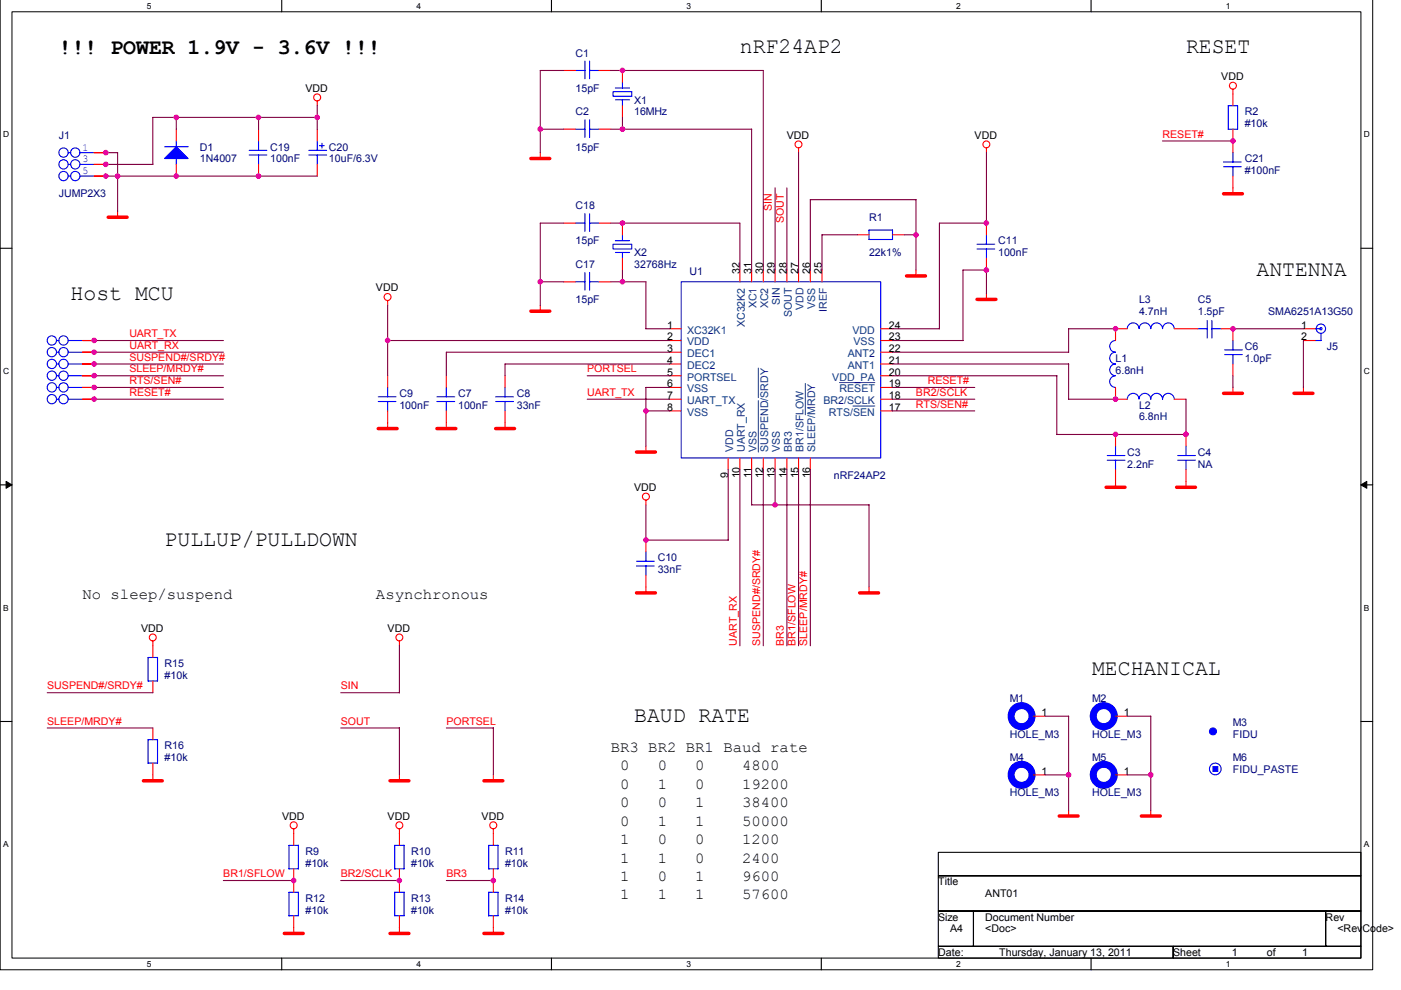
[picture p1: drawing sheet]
<svg xmlns="http://www.w3.org/2000/svg" width="297mm" height="210mm" viewBox="0 0 297 210" stroke-linecap="round" stroke-linejoin="round" font-family="sans-serif">
<path d="M0 0v205.6h291v-205.6M2.5 2.5h286v200.6h-286z" fill="none" stroke="#000" stroke-width=".21"/>
<g fill="#fff">
<path d="M31.1 .3h1v1.9h-1z"/>
<path d="M31.1 203.4h1v2h-1z"/>
</g>
<path d="M59.7 0v2.5M59.7 203.1v2.5" fill="none" stroke="#000" stroke-width=".23"/>
<g fill="#fff">
<path d="M88.3 .3h1v1.9h-1z"/>
<path d="M88.3 203.4h1v2h-1z"/>
</g>
<path d="M116.9 0v2.5M116.9 203.1v2.5" fill="none" stroke="#000" stroke-width=".23"/>
<g fill="#fff">
<path d="M145.5 .3h1v1.9h-1z"/>
<path d="M145.5 203.4h1v2h-1z"/>
</g>
<path d="M174.1 0v2.5M174.1 203.1v2.5" fill="none" stroke="#000" stroke-width=".23"/>
<g fill="#fff">
<path d="M202.7 .3h1v1.9h-1z"/>
<path d="M202.7 203.4h1v2h-1z"/>
</g>
<path d="M231.3 0v2.5M231.3 203.1v2.5" fill="none" stroke="#000" stroke-width=".23"/>
<g fill="#fff">
<path d="M259.9 .3h1v1.9h-1z"/>
<path d="M259.9 203.4h1v2h-1z"/>
<path d="M.7 27.6h1.3v1.9h-1.3z"/>
<path d="M289.2 27.6h1.3v1.9h-1.3z"/>
<path d="M.7 77.7h1.3v2h-1.3z"/>
<path d="M289.2 77.7h1.3v2h-1.3z"/>
</g>
<path d="M0 52.6h2.5M288.5 52.6h2.5" fill="none" stroke="#000" stroke-width=".23"/>
<g fill="#fff">
<path d="M.7 127.9h1.2v2h-1.2z"/>
<path d="M289.2 127.9h1.2v2h-1.2z"/>
</g>
<path d="M0 102.8h2.5M288.5 102.8h2.5" fill="none" stroke="#000" stroke-width=".23"/>
<path d="M1.3 102.1l1.2 .7-1.2 .7zM288.5 102.8l1.3-.7v1.4z" fill="#000" stroke="#000" stroke-width=".21"/>
<g fill="#fff">
<path d="M.7 178h1.2v2h-1.2z"/>
<path d="M289.2 178h1.2v2h-1.2z"/>
</g>
<path d="M0 153h2.5M288.5 153h2.5M198.9 180.7h89.6v5h-89.6zM198.9 185.7h89.6v7.5h-89.6zM198.9 193.2h7.5v7.4h-7.5zM206.4 193.2h74.7v7.4h-74.7zM281.1 193.2h7.4v7.4h-7.4zM198.9 200.6h49.8v2.5h-49.8zM248.7 200.6h39.8v2.5h-39.8z" fill="none" stroke="#000" stroke-width=".23"/>
<g fill="none" stroke="#f00" stroke-width=".23">
<path d="M119.5 14.9h2.5M127 14.9h2.5M132 14.9v2.5M261.4 18.9v3.5M20 32.4h2.5M20 34.9h2.5M20 37.3h2.5M37.4 27.4v2.5M37.4 34.9v2.4M54.8 27.4v2.5M54.8 34.9v2.4M67.3 21.4v1"/>
<path d="M67.3 27.4v2.5M67.3 34.9v2.4M114.6 32.4v1.2M119.5 27.4h2.5M127 27.4h2.5M132 22.4v2.5M169.3 31.3v1.1M209.1 31.3v1.1M261.4 27.4v5M261.4 37.3v3.8M24.9 44.8v1.3M119.5 47.3h2.5"/>
<path d="M119.5 59.8h2.5M127 47.3h2.5M127 59.8h2.5M132 47.3v2.5M132 54.8v2.5M156.9 57.3v2.5M159.4 57.3v2.5M161.8 57.3v2.5M164.3 57.3v2.5M166.8 57.3v2.5M169.3 57.3v2.5M171.8 57.3v2.5"/>
<path d="M174.3 57.3v2.5M181.8 49.8h2.5M189.2 49.8h2.5M194.2 57.3v1.2M209.1 47.3v2.5M209.1 54.8v2.5M17.5 72.2h2.5M17.5 74.7h2.5M17.5 77.2h2.5M17.5 79.7h2.5M82.2 63.7v1M82.2 79.7v2.4"/>
<path d="M94.6 79.7v2.4M107.1 79.7v2.4M114.6 64.7v1.3M141.9 69.7h2.5M141.9 72.2h2.5M141.9 74.7h2.5M141.9 77.2h2.5M141.9 79.7h2.5M186.7 69.7h2.5M186.7 72.2h2.5M186.7 74.7h2.5M186.7 77.2h2.5"/>
<path d="M186.7 79.7h2.5M209.1 62.2v1.3M239 69.7h-2.5v2.5M249 69.7h5M258.9 69.7h2.5v2.5M261.4 77.2v2.5M276.3 69.7h2.5M276.3 72.2h2.5M17.5 82.1h2.5M17.5 84.6h2.5M82.2 87.1v3.8M94.6 87.1v3.8"/>
<path d="M107.1 87.1v3.8M136.9 94.6v1.3M141.9 82.1h2.5M141.9 84.6h2.5M141.9 87.1h2.5M154.4 97.1v2.5M156.9 97.1v2.5M159.4 97.1v2.5M161.8 97.1v2.5M164.3 97.1v2.5M166.8 97.1v2.5M169.3 97.1v2.5"/>
<path d="M171.8 97.1v2.5M186.7 82.1h2.5M186.7 84.6h2.5M186.7 87.1h2.5M236.5 82.1v2.5h2.5M236.5 92.1v2.5M236.5 99.6v3.7M249 84.6h2.5M251.5 92.1v2.5M251.5 99.6v3.7M261.4 82.1v1.3M276.3 82.1v1.3"/>
<path d="M136.9 106v1M136.9 114.5v2.5M32.4 135.9v3.5M84.7 135.9v1M136.9 122v3.7M184.3 124.5v1.2M32.4 144.4v2.5M32.4 154.3v2.5M219.1 151.8h2.5M236.5 151.8h2.5M32.4 161.8v3.8M62.3 175.7v3.5"/>
<path d="M84.7 164.3v1.3M84.7 175.7v3.5M104.6 164.3v1.3M104.6 175.7v3.5M219.1 164.3h2.5M226.6 171.8v1.2M236.5 164.3h2.5M244 171.8v1.2M62.3 184.2v5M62.3 194.2v3.7M84.7 184.2v5M84.7 194.2v3.7"/>
<path d="M104.6 184.2v5M104.6 194.2v3.7"/>
<circle cx="261.4" cy="18.2" r=".74"/>
<circle cx="67.2" cy="20.7" r=".74"/>
<circle cx="169.3" cy="30.6" r=".73"/>
<circle cx="209.1" cy="30.6" r=".73"/>
<circle cx="82.2" cy="63" r=".74"/>
<circle cx="136.9" cy="105.3" r=".74"/>
<circle cx="32.4" cy="135.2" r=".73"/>
<circle cx="84.7" cy="135.2" r=".73"/>
<circle cx="62.3" cy="175" r=".74"/>
<circle cx="84.7" cy="175" r=".74"/>
<circle cx="104.6" cy="175" r=".74"/>
</g>
<g fill="none" stroke="#f00" stroke-width=".74">
<path d="M112.6 33.6h4M22.9 46.1h4M192.2 58.5h4M259.4 41.1h4M112.6 66h4M207.2 63.5h4M80.2 90.9h4M92.6 90.9h4M105.1 90.9h4M135 95.8h4M259.4 83.4h4M274.4 83.4h4"/>
<path d="M234.5 103.3h4M249.5 103.3h4M135 125.7h4M182.3 125.7h4M30.4 165.5h4M82.7 165.5h4M102.6 165.5h4M224.6 173h4M242 173h4M60.3 197.9h4M82.7 197.9h4M102.6 197.9h4"/>
</g>
<g fill="none" stroke="#00f" stroke-width=".23">
<path d="M122 14.9h2M124 13v3.7M125 13v3.7M125 14.9h2M130 19.4h4v1h-4zM130.5 18.7h3M132 17.4v1.3M14.5 32.4h.5M14.5 34.9h.5M14.5 37.3h.5M17 32.4h3M17 34.9h3"/>
<path d="M17 37.3h3M34.9 31.1h5M37.4 29.9v1.2M37.4 33.6v1.3M52.8 31.9h3.8M52.8 32.9h3.8M54.8 29.9v2M54.8 32.9v2M65.5 31.9h3.8M65.5 32.9h3.8M67.3 29.9v2M67.3 32.9v2"/>
<path d="M67.7 30.9h1M68.3 30.4v1M122 27.4h2M124 25.4v3.7M125 27.4h2M125 25.4v3.7M130.5 21.2h3M132 21.2v1.2M259.4 35.3h3.8M259.4 34.4h3.8M261.4 32.3v2.1M261.4 35.3v2"/>
<path d="M262.4 22.4v5h-2v-5h2M122 47.3h2M122 59.8h2M124 45.3v3.8M124 57.8v3.7M125 45.3v3.8M125 57.8v3.7M125 47.3h2M125 59.8h2M130 51.8h4v1h-4zM130.5 51h3M130.5 53.5h3"/>
<path d="M132 49.8v1.2M132 53.5v1.3M144.4 59.8h42.3v37.3h-42.3zM184.3 48.8h4.9v2h-4.9zM207.2 52.8h3.7M207.2 51.8h3.7M209.1 49.8v2M209.1 52.8v2M12 72.2h.5M12 74.7h.5M12 77.2h.5M12 79.7h.5"/>
<path d="M14.5 72.2h3M14.5 74.7h3M14.5 77.2h3M14.5 79.7h3M236.5 72.2a1.24 1.24 0 0 0-1.2 1.2 1.24 1.24 0 0 0 1.2 1.3 1.25 1.25 0 0 0-1.2 1.2 1.25 1.25 0 0 0 1.2 1.3 1.25 1.25 0 0 0-1.2 1.2 1.25 1.25 0 0 0 1.2 1.3 1.24 1.24 0 0 0-1.2 1.2 1.24 1.24 0 0 0 1.2 1.2M239 69.7a1.25 1.25 0 0 1 1.3-1.2 1.25 1.25 0 0 1 1.2 1.2 1.24 1.24 0 0 1 1.2-1.2 1.24 1.24 0 0 1 1.3 1.2 1.25 1.25 0 0 1 1.2-1.2 1.25 1.25 0 0 1 1.3 1.2 1.24 1.24 0 0 1 1.2-1.2 1.24 1.24 0 0 1 1.3 1.2M253.9 69.7h2M255.9 67.9v3.8M256.9 69.7h2M256.9 67.9v3.8M259.6 74.2h3.8M259.6 75.2h3.8"/>
<path d="M261.4 72.2v2M261.4 75.2v2M278.8 72.2h1.3M278.8 69.7h1M280.1 70.7v1.5M12 82.1h.5M12 84.6h.5M14.5 82.1h3M14.5 84.6h3M80.2 85.1h3.8M80.2 84.1h3.8M82.2 82.1v2"/>
<path d="M82.2 85.1v2M92.6 85.1h3.8M92.6 84.1h3.8M94.6 82.1v2M94.6 85.1v2M105.1 85.1h3.8M105.1 84.1h3.8M107.1 82.1v2M107.1 85.1v2M234.8 96.6h3.7M234.8 97.6h3.7M236.5 94.6v2"/>
<path d="M236.5 97.6v2M239 84.6a1.25 1.25 0 0 1 1.3-1.2 1.25 1.25 0 0 1 1.2 1.2 1.24 1.24 0 0 1 1.2-1.2 1.24 1.24 0 0 1 1.3 1.2 1.25 1.25 0 0 1 1.2-1.2 1.25 1.25 0 0 1 1.3 1.2 1.24 1.24 0 0 1 1.2-1.2 1.24 1.24 0 0 1 1.3 1.2M249.7 96.6h3.7M249.7 97.6h3.7M251.5 94.6v2M251.5 97.6v2M135 120h3.7M135 119h3.7M136.9 117v2M136.9 120v2M31.4 139.4h2v5h-2M31.4 139.4v5"/>
<path d="M31.4 156.8h2M31.4 156.8v5M33.4 156.8v5h-2M218.8 151.8h.3M236.3 151.8h.2M63.3 179.2v5h-2M63.3 179.2h-2v5M85.7 179.2v5h-2M85.7 179.2h-2v5M103.6 179.2h2M103.6 179.2v5M105.6 179.2v5h-2"/>
<path d="M218.8 164.3h.3M236.3 164.3h.2M61.3 189.2h2v5h-2zM83.7 189.2h2v5h-2zM103.6 189.2h2v5h-2M103.6 189.2v5"/>
<circle cx="13.5" cy="34.8" r=".99"/>
<circle cx="13.5" cy="37.3" r=".99"/>
<circle cx="13.5" cy="32.4" r=".99"/>
<circle cx="16" cy="34.8" r=".99"/>
<circle cx="16" cy="37.3" r=".99"/>
<circle cx="16" cy="32.4" r=".99"/>
<circle cx="11" cy="72.2" r=".99"/>
<circle cx="11" cy="77.2" r=".99"/>
<circle cx="11" cy="79.7" r=".99"/>
<circle cx="11" cy="74.7" r=".99"/>
<circle cx="13.5" cy="72.2" r=".99"/>
<circle cx="13.5" cy="77.2" r=".99"/>
<circle cx="13.5" cy="74.7" r=".99"/>
<circle cx="13.5" cy="79.7" r=".99"/>
<circle cx="280.1" cy="69.7" r=".99"/>
<circle cx="280.1" cy="69.7" r=".24"/>
<circle cx="11" cy="82.1" r=".99"/>
<circle cx="11" cy="84.6" r=".99"/>
<circle cx="13.5" cy="82.1" r=".99"/>
<circle cx="13.5" cy="84.6" r=".99"/>
<circle cx="257.7" cy="163" r="1.24"/>
</g>
<g fill="#00f" stroke="#00f" stroke-width=".23">
<path d="M37.4 31.1l2.5 2.5h-5z" fill-rule="evenodd"/>
<path d="M257.2 162.6h1v1h-1z" fill-rule="evenodd"/>
<circle cx="257.2" cy="155.1" r=".74"/>
</g>
<path d="M160.8 78v6.3M160.8 84.9v10.9M170.7 81.3v6.6M178 81.1h7.5M180.8 86.1h4.7" fill="none" stroke="#004080" stroke-width=".21"/>
<g fill="none" stroke="#00f" stroke-width="1.5">
<circle cx="216.6" cy="151.8" r="2.23"/>
<circle cx="234" cy="151.8" r="2.23"/>
<circle cx="216.6" cy="164.3" r="2.23"/>
<circle cx="234" cy="164.3" r="2.23"/>
</g>
<g fill="none" stroke="#800040" stroke-width=".23">
<path d="M119.5 14.9h-4.9v17.5M129.5 14.9h32.4M161.8 14.9v42.4M22.5 37.3h44.8M22.5 32.4h2.5M22.5 34.9h9.9M24.9 32.4v12.4M37.4 24.9v2.5M54.8 24.9v2.5M67.3 22.4v5M67.3 24.9h-34.9v10M114.6 27.4h4.9"/>
<path d="M129.5 27.4h29.9v29.9M132 24.9v2.5M164.3 39.8v17.5M166.8 39.8v17.5M169.3 32.4v24.9M209.1 32.4l.1 14.9h-10v22.4h-10M246.5 29.9h14.9M114.6 59.8h4.9M119.5 47.3h-4.9v17.4M129.5 47.3h27.4M129.5 59.8h7.4v9.9h5.1M132 57.3v2.5"/>
<path d="M156.9 47.3v10M171.8 57.3v-15h22.4v15M181.8 49.8h-7.5v7.5M191.7 49.8h2.5M20 72.2h27.4M20 74.7h27.4M20 77.2h27.4M20 79.7h27.4M82.2 72.2h59.8M82.2 64.7v15M124.5 79.7h17.5M142 74.7h-47.4v5"/>
<path d="M142 77.2h-34.9v2.5M189.2 72.2h15M189.2 74.7h37.4M189.2 77.2h37.4M189.2 79.7h34.9M209.1 62.3l.1-5h-5v14.9M224.1 79.7v12.4h27.4v-7.5M226.6 77.2v7.5l9.9-.1M236.5 69.7h-9.9v5M261.4 69.7h14.9M261.4 79.7v2.5M276.3 72.2v10"/>
<path d="M20 84.6h27.4M20 82.1h27.4M124.5 84.6h17.5M136.9 87.1h5.1M142 82.1h-5.1v12.5M154.4 99.6v14.9M156.9 99.6v37.3M159.4 99.6v7.5M161.8 99.6v37.3M164.3 99.6v7.5M166.8 99.6v37.3M169.3 99.6v37.3"/>
<path d="M171.8 99.6v37.3M189.2 84.6h17.5M189.2 82.1h17.5M189.2 87.1h17.5M136.9 107v7.5M136.9 114.5h17.5M159.4 107h24.9M184.3 107v17.5M84.7 136.9v10h-12.5M10 146.9h22.4M10 154.3h22.4M72.2 154.3h12.5v10"/>
<path d="M94.6 154.3h10M104.6 154.3v10M221.6 151.8h5M226.6 151.8v20M239 151.8h5v20M221.6 164.3h5M239 164.3h5M47.3 186.7h15M72.2 186.7h12.5M94.6 186.7h10"/>
</g>
<g fill="#f0f" stroke="#f0f" stroke-width=".23">
<circle cx="37.4" cy="24.9" r=".49"/>
<circle cx="67.2" cy="24.9" r=".49"/>
<circle cx="54.8" cy="24.9" r=".49"/>
<circle cx="244" cy="164.3" r=".49"/>
<circle cx="226.6" cy="164.3" r=".5"/>
<circle cx="132" cy="47.3" r=".49"/>
<circle cx="82.2" cy="72.2" r=".49"/>
<circle cx="114.5" cy="59.7" r=".49"/>
<circle cx="114.5" cy="27.4" r=".5"/>
<circle cx="132" cy="14.9" r=".49"/>
<circle cx="251.4" cy="92.1" r=".49"/>
<circle cx="236.5" cy="84.6" r=".49"/>
<circle cx="236.5" cy="69.7" r=".49"/>
<circle cx="236.5" cy="92.1" r=".49"/>
<circle cx="209.1" cy="57.3" r=".49"/>
<circle cx="194.2" cy="49.8" r=".49"/>
<circle cx="136.9" cy="114.5" r=".49"/>
<circle cx="209.1" cy="47.3" r=".49"/>
<circle cx="136.9" cy="87.1" r=".49"/>
<circle cx="164.3" cy="107" r=".49"/>
<circle cx="22.4" cy="32.4" r=".49"/>
<circle cx="24.9" cy="37.3" r=".49"/>
<circle cx="22.4" cy="37.3" r=".49"/>
<circle cx="22.4" cy="34.8" r=".49"/>
<circle cx="37.4" cy="37.3" r=".49"/>
<circle cx="54.8" cy="37.3" r=".49"/>
<circle cx="20" cy="72.2" r=".49"/>
<circle cx="20" cy="74.7" r=".49"/>
<circle cx="20" cy="77.2" r=".49"/>
<circle cx="20" cy="79.6" r=".49"/>
<circle cx="20" cy="82.1" r=".49"/>
<circle cx="20" cy="84.6" r=".49"/>
<circle cx="132" cy="27.4" r=".49"/>
<circle cx="132" cy="59.7" r=".49"/>
<circle cx="261.4" cy="29.9" r=".49"/>
<circle cx="261.4" cy="69.7" r=".49"/>
<circle cx="84.7" cy="186.7" r=".49"/>
<circle cx="104.6" cy="186.7" r=".49"/>
<circle cx="62.3" cy="186.7" r=".49"/>
</g>
<g font-size="4.7">
<text x="12.5" y="11.4">!!! POWER 1.9V - 3.6V !!!</text>
<text x="156.9" y="11.3">nRF24AP2</text>
<text x="251.5" y="11.3">RESET</text>
<text x="266.4" y="58.6">ANTENNA</text>
<text x="15" y="63.5">Host MCU</text>
<text x="34.9" y="115.8">PULLUP/PULLDOWN</text>
<text x="231.5" y="143.2">MECHANICAL</text>
<text x="134.5" y="153.1">BAUD RATE</text>
</g>
<g font-size="3.2">
<text x="17.5" y="127">No sleep/suspend</text>
<text x="79.7" y="127">Asynchronous</text>
<text x="129.5" y="159.4">BR3 BR2 BR1 Baud rate</text>
<text x="131.5" y="163.3">0</text>
<text x="131.5" y="167.2">0</text>
<text x="139.4" y="163.3">0</text>
<text x="139.4" y="167.2">1</text>
<text x="147.4" y="163.3">0</text>
<text x="147.4" y="167.2">0</text>
<text x="157.3" y="163.3">4800</text>
<text x="157.3" y="167.2">19200</text>
<text x="131.5" y="171.1">0</text>
<text x="139.4" y="171.1">0</text>
<text x="147.4" y="171.1">1</text>
<text x="157.3" y="171.1">38400</text>
<text x="131.5" y="175">0</text>
<text x="131.5" y="179">1</text>
<text x="139.4" y="175">1</text>
<text x="139.4" y="179">0</text>
<text x="147.4" y="175">1</text>
<text x="147.4" y="179">0</text>
<text x="157.3" y="175">50000</text>
<text x="157.3" y="179">1200</text>
<text x="131.5" y="182.9">1</text>
<text x="139.4" y="182.9">1</text>
<text x="147.4" y="182.9">0</text>
<text x="157.3" y="182.9">2400</text>
<text x="131.5" y="186.8">1</text>
<text x="131.5" y="190.7">1</text>
<text x="139.4" y="186.8">0</text>
<text x="139.4" y="190.7">1</text>
<text x="147.4" y="186.8">1</text>
<text x="147.4" y="190.7">1</text>
<text x="157.3" y="186.8">9600</text>
<text x="157.3" y="190.7">57600</text>
</g>
<g font-size="2.2" fill="#000080">
<text x="122" y="12">C1</text>
<text x="122" y="19.5">15pF</text>
<text x="134.5" y="21.9">X1</text>
<text x="12.5" y="29.4">J1</text>
<text x="122" y="24.4">C2</text>
<text x="134.5" y="24.4">16MHz</text>
<text x="263.9" y="24.4">R2</text>
<text x="263.9" y="26.9">#10k</text>
<text x="42.4" y="31.9">D1</text>
<text x="42.4" y="34.4">1N4007</text>
<text x="57.3" y="31.9">C19</text>
<text x="57.3" y="34.4">100nF</text>
<text x="69.7" y="31.9">C20</text>
<text x="69.7" y="34.4">10uF/6.3V</text>
<text x="122" y="31.9">15pF</text>
<text x="263.9" y="34.4">C21</text>
<text x="12.5" y="41.9">JUMP2X3</text>
<text x="263.9" y="36.9">#100nF</text>
<text x="122" y="44.4">C18</text>
<text x="184.3" y="46.8">R1</text>
<text x="122" y="51.8">15pF</text>
<text x="211.6" y="51.8">C11</text>
<text x="122" y="56.8">C17</text>
<text x="134.5" y="54.3">X2</text>
<text x="134.5" y="56.8">32768Hz</text>
<text x="146.2" y="58.3">U1</text>
<text x="184.3" y="54.3">22k1%</text>
<text x="211.6" y="54.3">100nF</text>
<text x="122" y="64.3">15pF</text>
<text x="241.5" y="64.3">L3</text>
<text x="254" y="64.3">C5</text>
<text x="241.5" y="66.8">4.7nH</text>
<text x="254" y="66.8">1.5pF</text>
<text x="268.9" y="66.8">SMA6251A13G50</text>
<text x="236.5" y="76.7">L1</text>
<text x="263.9" y="74.2">C6</text>
<text x="263.9" y="76.7">1.0pF</text>
<text x="281.3" y="74.2">J5</text>
<text x="236.5" y="79.2">6.8nH</text>
<text x="84.7" y="84.2">C9</text>
<text x="84.7" y="86.7">100nF</text>
<text x="97.1" y="84.2">C7</text>
<text x="97.1" y="86.7">100nF</text>
<text x="109.6" y="84.2">C8</text>
<text x="109.6" y="86.7">33nF</text>
<text x="241.5" y="86.7">L2</text>
<text x="241.5" y="89.2">6.8nH</text>
<text x="176.8" y="101.6">nRF24AP2</text>
<text x="239" y="96.6">C3</text>
<text x="239" y="99.1">2.2nF</text>
<text x="254" y="96.6">C4</text>
<text x="254" y="99.1">NA</text>
<text x="139.4" y="119">C10</text>
<text x="139.4" y="121.5">33nF</text>
<text x="34.9" y="141.4">R15</text>
<text x="34.9" y="143.9">#10k</text>
<text x="214.1" y="148.9">M1</text>
<text x="231.5" y="148.9">M2</text>
<text x="261.4" y="153.9">M3</text>
<text x="34.9" y="158.9">R16</text>
<text x="34.9" y="161.4">#10k</text>
<text x="214.1" y="156.4">HOLE_M3</text>
<text x="214.1" y="161.4">M4</text>
<text x="231.5" y="156.4">HOLE_M3</text>
<text x="231.5" y="161.4">M5</text>
<text x="261.4" y="156.4">FIDU</text>
<text x="261.4" y="161.4">M6</text>
<text x="261.4" y="163.8">FIDU_PASTE</text>
<text x="214.1" y="168.8">HOLE_M3</text>
<text x="231.5" y="168.8">HOLE_M3</text>
<text x="64.8" y="181.3">R9</text>
<text x="64.8" y="183.7">#10k</text>
<text x="87.2" y="181.3">R10</text>
<text x="87.2" y="183.7">#10k</text>
<text x="107.1" y="181.3">R11</text>
<text x="107.1" y="183.7">#10k</text>
<text x="64.8" y="191.2">R12</text>
<text x="87.2" y="191.2">R13</text>
<text x="107.1" y="191.2">R14</text>
<text x="64.8" y="193.7">#10k</text>
<text x="87.2" y="193.7">#10k</text>
<text x="107.1" y="193.7">#10k</text>
</g>
<g font-size="2.2">
<text x="258.9" y="17">VDD</text>
<text x="64.8" y="19.5">VDD</text>
<text x="166.8" y="29.4">VDD</text>
<text x="206.6" y="29.4">VDD</text>
<text x="156.8" y="58" transform="rotate(-90 156.8 58)">32</text>
<text x="159.3" y="58" transform="rotate(-90 159.3 58)">31</text>
<text x="161.8" y="58" transform="rotate(-90 161.8 58)">30</text>
<text x="164.3" y="58" transform="rotate(-90 164.3 58)">29</text>
<text x="166.8" y="58" transform="rotate(-90 166.8 58)">28</text>
<text x="169.3" y="58" transform="rotate(-90 169.3 58)">27</text>
<text x="171.8" y="58" transform="rotate(-90 171.8 58)">26</text>
<text x="174.3" y="58" transform="rotate(-90 174.3 58)">25</text>
<text x="79.7" y="61.8">VDD</text>
<text x="141.4" y="69.7">1</text>
<text x="188.5" y="69.7">24</text>
<text x="275.9" y="69.7">1</text>
<text x="141.4" y="72.2">2</text>
<text x="141.4" y="74.7">3</text>
<text x="141.4" y="77.2">4</text>
<text x="188.5" y="77.2">21</text>
<text x="188.5" y="74.7">22</text>
<text x="188.5" y="72.2">23</text>
<text x="275.9" y="72.2">2</text>
<text x="141.4" y="79.7">5</text>
<text x="141.4" y="82.1">6</text>
<text x="188.5" y="82.1">19</text>
<text x="188.5" y="79.7">20</text>
<text x="141.4" y="84.6">7</text>
<text x="141.4" y="87.1">8</text>
<text x="188.5" y="87.1">17</text>
<text x="188.5" y="84.6">18</text>
<text x="154.4" y="101.4" transform="rotate(-90 154.4 101.4)">9</text>
<text x="156.8" y="101.4" transform="rotate(-90 156.8 101.4)">10</text>
<text x="159.3" y="101.4" transform="rotate(-90 159.3 101.4)">11</text>
<text x="161.8" y="101.4" transform="rotate(-90 161.8 101.4)">12</text>
<text x="164.3" y="101.4" transform="rotate(-90 164.3 101.4)">13</text>
<text x="166.8" y="101.4" transform="rotate(-90 166.8 101.4)">14</text>
<text x="169.3" y="101.4" transform="rotate(-90 169.3 101.4)">15</text>
<text x="171.8" y="101.4" transform="rotate(-90 171.8 101.4)">16</text>
<text x="134.5" y="104.1">VDD</text>
<text x="29.9" y="134">VDD</text>
<text x="82.2" y="134">VDD</text>
<text x="220.8" y="151.8">1</text>
<text x="238.2" y="151.8">1</text>
<text x="220.8" y="164.3">1</text>
<text x="238.2" y="164.3">1</text>
<text x="59.8" y="173.8">VDD</text>
<text x="82.2" y="173.8">VDD</text>
<text x="102.1" y="173.8">VDD</text>
<text x="198.9" y="187.7">Title</text>
<text x="208.9" y="190.2">ANT01</text>
<text x="198.9" y="195.2">Size</text>
<text x="201.4" y="197.7">A4</text>
<text x="208.9" y="195.2">Document Number</text>
<text x="208.9" y="197.7">&lt;Doc&gt;</text>
<text x="281.1" y="195.2">Rev</text>
<text x="283.6" y="197.7">&lt;RevCode&gt;</text>
<text x="198.9" y="202.7">Date:</text>
<text x="211.9" y="202.7">Thursday, January 13, 2011</text>
<text x="248.7" y="202.7">Sheet</text>
<text x="261.2" y="202.7">1</text>
<text x="268.6" y="202.7">of</text>
<text x="276.1" y="202.7">1</text>
</g>
<g font-size="2.2" fill="#f00">
<text x="246.5" y="29.2">RESET#</text>
<text x="163.7" y="44.8" transform="rotate(-90 163.7 44.8)">SIN</text>
<text x="166.2" y="47.3" transform="rotate(-90 166.2 47.3)">SOUT</text>
<text x="27.4" y="71.5">UART_TX</text>
<text x="27.4" y="74">UART_RX</text>
<text x="27.4" y="76.5">SUSPEND#/SRDY#</text>
<text x="27.4" y="79">SLEEP/MRDY#</text>
<text x="27.4" y="81.4">RTS/SEN#</text>
<text x="27.4" y="83.9">RESET#</text>
<text x="124.5" y="79">PORTSEL</text>
<text x="124.5" y="83.9">UART_TX</text>
<text x="194.2" y="83.9">BR2/SCLK</text>
<text x="196.7" y="81.4">RESET#</text>
<text x="194.2" y="86.4">RTS/SEN#</text>
<text x="156.2" y="136.9" transform="rotate(-90 156.2 136.9)">UART_RX</text>
<text x="161.2" y="136.9" transform="rotate(-90 161.2 136.9)">SUSPEND#/SRDY#</text>
<text x="166.2" y="136.9" transform="rotate(-90 166.2 136.9)">BR3</text>
<text x="168.7" y="136.9" transform="rotate(-90 168.7 136.9)">BR1/SFLOW</text>
<text x="171.1" y="136.9" transform="rotate(-90 171.1 136.9)">SLEEP/MRDY#</text>
<text x="10" y="146.2">SUSPEND#/SRDY#</text>
<text x="72.2" y="146.2">SIN</text>
<text x="10" y="153.6">SLEEP/MRDY#</text>
<text x="72.2" y="153.6">SOUT</text>
<text x="94.6" y="153.6">PORTSEL</text>
<text x="47.3" y="186">BR1/SFLOW</text>
<text x="72.2" y="186">BR2/SCLK</text>
<text x="94.6" y="186">BR3</text>
</g>
<g font-size="2.2" fill="#00f">
<text x="17.5" y="31.9">1</text>
<text x="17.5" y="34.4">3</text>
<text x="17.5" y="36.9">5</text>
</g>
<g font-size="2.2" fill="#004080">
<text x="160.4" y="65.4" transform="rotate(-90 160.4 65.4)">XC1</text>
<text x="162.9" y="65.4" transform="rotate(-90 162.9 65.4)">XC2</text>
<text x="165.4" y="64.8" transform="rotate(-90 165.4 64.8)">SIN</text>
<text x="170.3" y="65.8" transform="rotate(-90 170.3 65.8)">VDD</text>
<text x="172.8" y="65.5" transform="rotate(-90 172.8 65.5)">VSS</text>
<text x="145.7" y="70.7">XC32K1</text>
<text x="157.9" y="69.4" transform="rotate(-90 157.9 69.4)">XC32K2</text>
<text x="167.9" y="67.3" transform="rotate(-90 167.9 67.3)">SOUT</text>
<text x="175.3" y="66.1" transform="rotate(-90 175.3 66.1)">IREF</text>
<text x="180.7" y="70.7">VDD</text>
<text x="145.7" y="73.2">VDD</text>
<text x="145.7" y="75.7">DEC1</text>
<text x="179.7" y="75.7">ANT2</text>
<text x="181" y="73.2">VSS</text>
<text x="145.7" y="78.2">DEC2</text>
<text x="145.7" y="80.7">PORTSEL</text>
<text x="145.7" y="83.2">VSS</text>
<text x="176.5" y="80.7">VDD_PA</text>
<text x="178" y="83.2">RESET</text>
<text x="179.7" y="78.2">ANT1</text>
<text x="145.7" y="85.7">UART_TX</text>
<text x="145.7" y="88.1">VSS</text>
<text x="174.6" y="85.7">BR2/SCLK</text>
<text x="175.7" y="88.1">RTS/SEN</text>
<text x="155.4" y="95.8" transform="rotate(-90 155.4 95.8)">VDD</text>
<text x="157.9" y="95.8" transform="rotate(-90 157.9 95.8)">UART_RX</text>
<text x="160.4" y="95.8" transform="rotate(-90 160.4 95.8)">VSS</text>
<text x="162.9" y="95.8" transform="rotate(-90 162.9 95.8)">SUSPEND/SRDY</text>
<text x="165.4" y="95.8" transform="rotate(-90 165.4 95.8)">VSS</text>
<text x="167.9" y="95.8" transform="rotate(-90 167.9 95.8)">BR3</text>
<text x="170.3" y="95.8" transform="rotate(-90 170.3 95.8)">BR1/SFLOW</text>
<text x="172.8" y="95.8" transform="rotate(-90 172.8 95.8)">SLEEP/MRDY</text>
</g>
<g font-size="1.8">
<text x="31.1" y="1.8">5</text>
<text x="88.3" y="1.8">4</text>
<text x="145.5" y="1.8">3</text>
<text x="202.7" y="1.8">2</text>
<text x="259.9" y="1.8">1</text>
<text x=".7" y="29.1">D</text>
<text x="289.2" y="29.1">D</text>
<text x=".7" y="79.3">C</text>
<text x="289.2" y="79.3">C</text>
<text x=".7" y="129.5">B</text>
<text x="289.2" y="129.5">B</text>
<text x=".7" y="179.6">A</text>
<text x="289.2" y="179.6">A</text>
<text x="31.1" y="205">5</text>
<text x="88.3" y="205">4</text>
<text x="145.5" y="205">3</text>
<text x="202.7" y="205">2</text>
<text x="259.9" y="205">1</text>
</g>
</svg>
